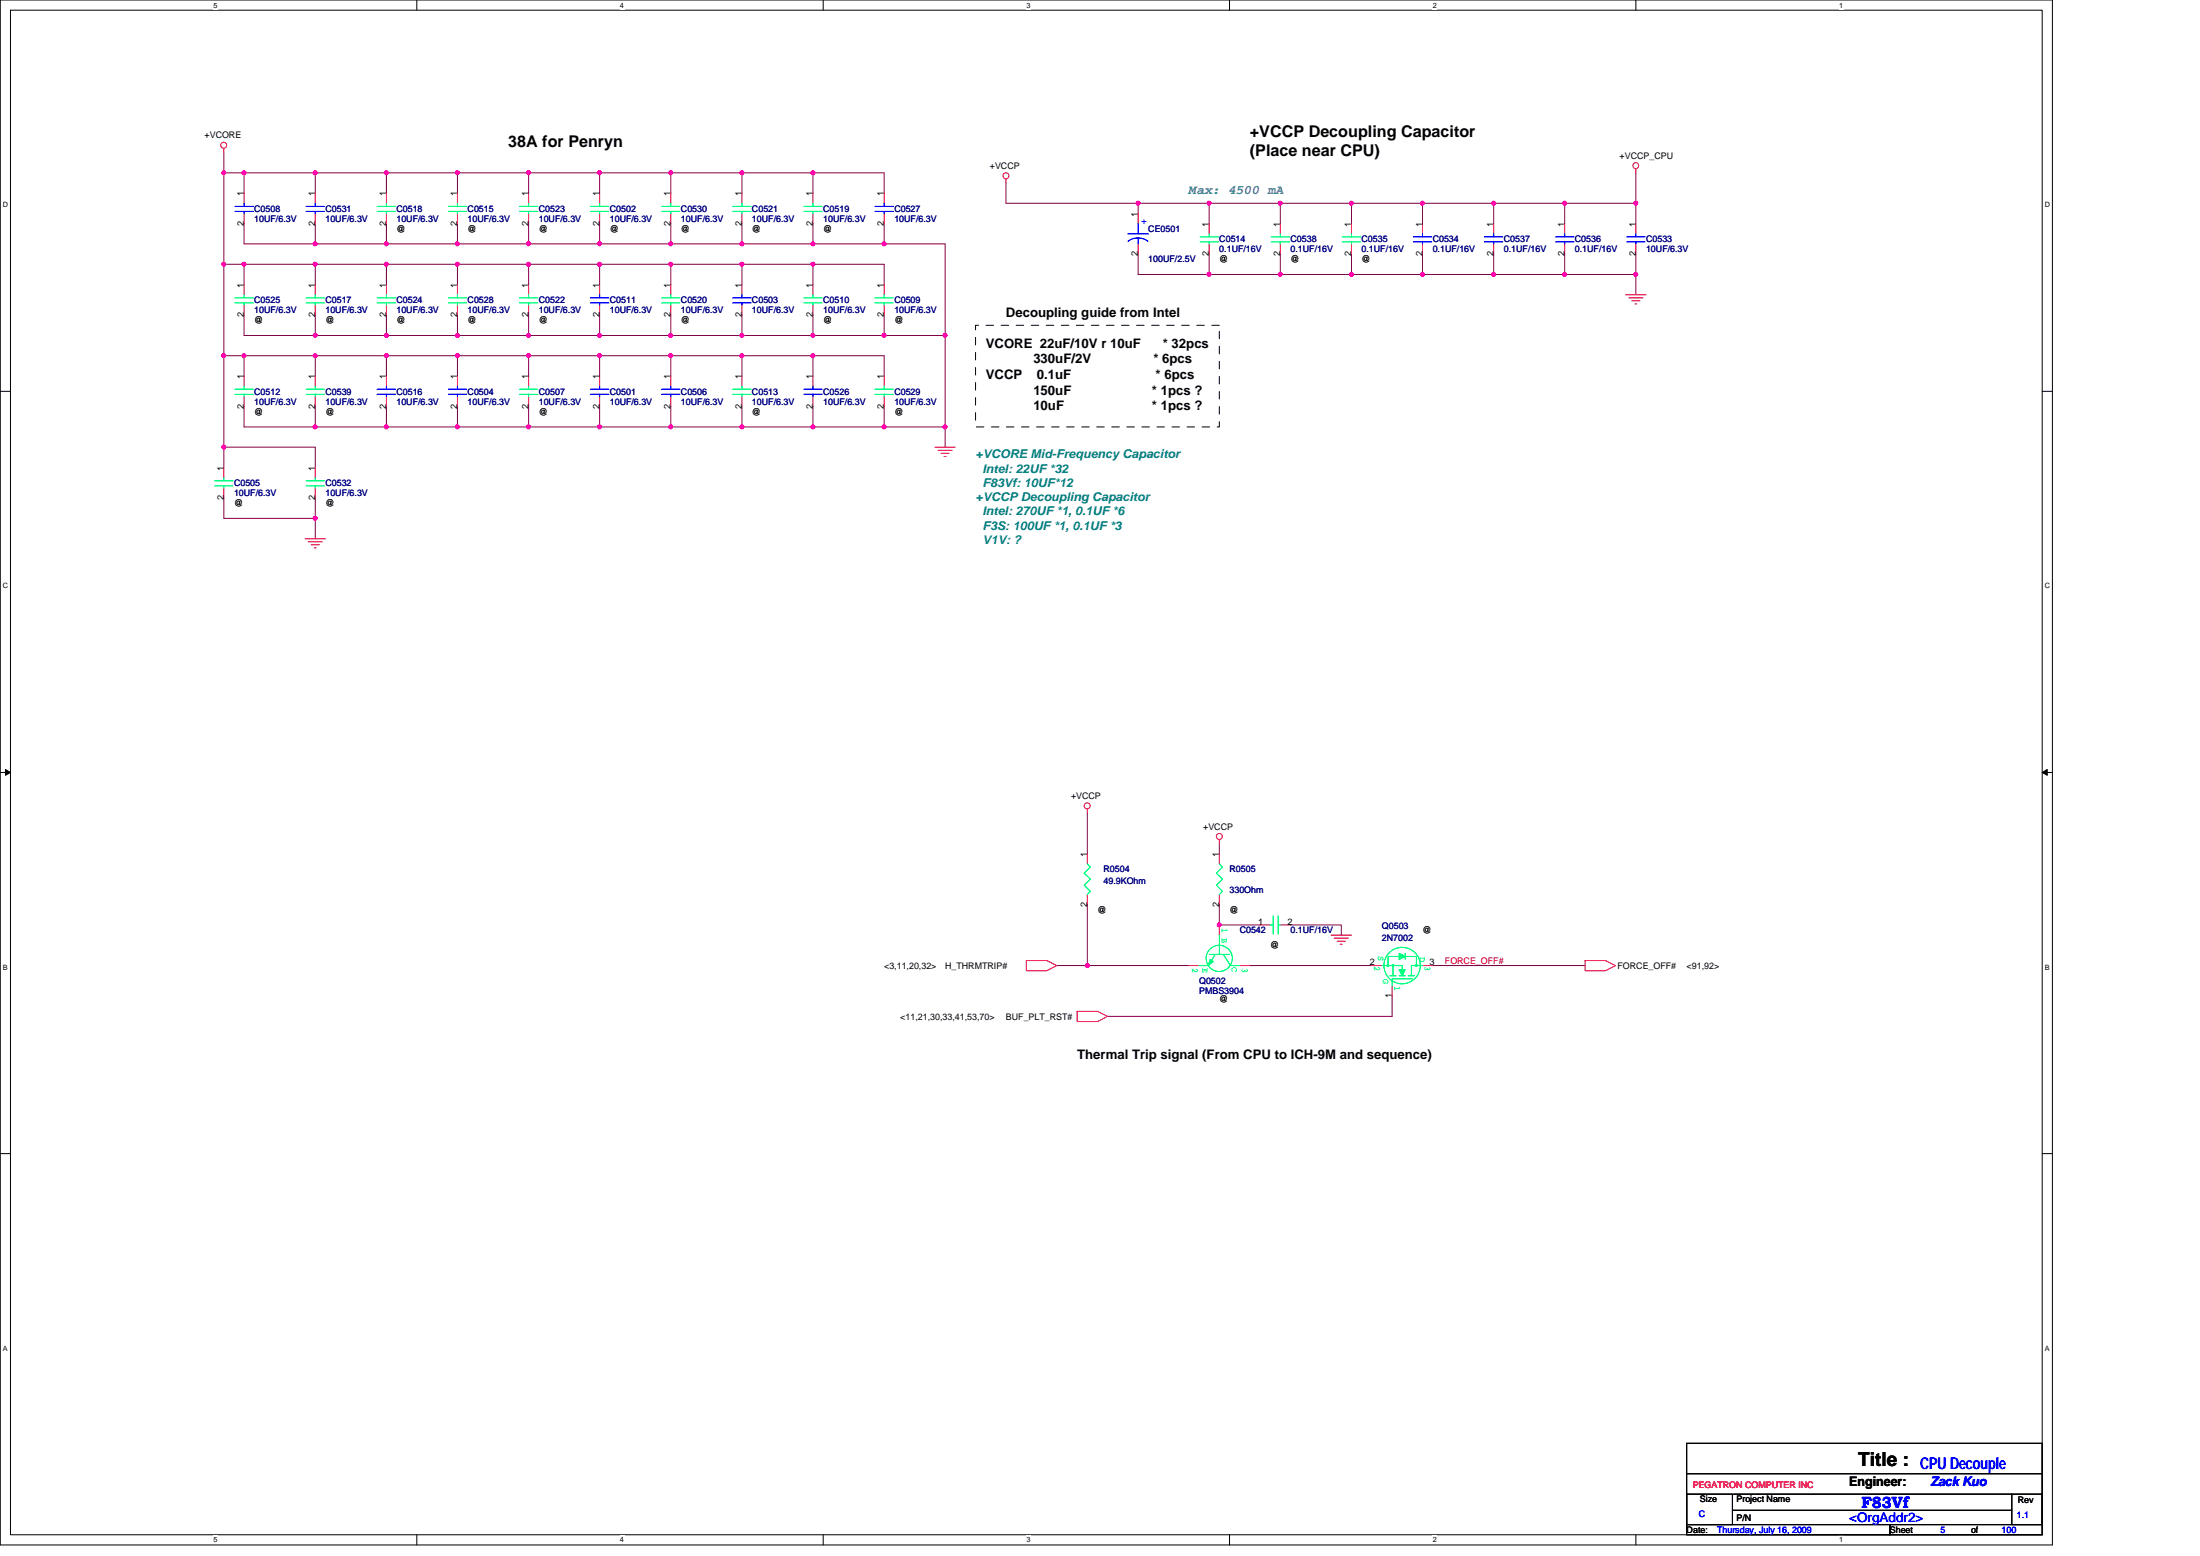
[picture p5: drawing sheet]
<svg xmlns="http://www.w3.org/2000/svg" width="297mm" height="210mm" viewBox="0 0 297 210" stroke-linecap="round" stroke-linejoin="round" font-family="sans-serif">
<path d="M0 0h277.1v208.5h-277.1zM1.4 1.4h274.3v205.7h-274.3z" fill="none" stroke="#000" stroke-width=".14"/>
<g fill="#fff">
<path d="M28.8 .1h.6v1.1h-.6z"/>
<path d="M28.8 207.3h.6v1.1h-.6z"/>
</g>
<path d="M56.3 0v1.4M56.3 207.1v1.4" fill="none" stroke="#000" stroke-width=".14"/>
<g fill="#fff">
<path d="M83.7 .1h.6v1.1h-.6z"/>
<path d="M83.7 207.3h.6v1.1h-.6z"/>
</g>
<path d="M111.1 0v1.4M111.1 207.1v1.4" fill="none" stroke="#000" stroke-width=".14"/>
<g fill="#fff">
<path d="M138.6 .1h.5v1.1h-.5z"/>
<path d="M138.6 207.3h.5v1.1h-.5z"/>
</g>
<path d="M166 0v1.4M166 207.1v1.4" fill="none" stroke="#000" stroke-width=".14"/>
<g fill="#fff">
<path d="M193.4 .1h.6v1.1h-.6z"/>
<path d="M193.4 207.3h.6v1.1h-.6z"/>
</g>
<path d="M220.9 0v1.4M220.9 207.1v1.4" fill="none" stroke="#000" stroke-width=".14"/>
<g fill="#fff">
<path d="M248.3 .1h.6v1.1h-.6z"/>
<path d="M248.3 207.3h.6v1.1h-.6z"/>
<path d="M.4 27.1h.7v1.1h-.7z"/>
<path d="M276.1 27.1h.7v1.1h-.7z"/>
<path d="M.4 78.5h.7v1.1h-.7z"/>
<path d="M276.1 78.5h.7v1.1h-.7z"/>
</g>
<path d="M0 52.8h1.4M275.7 52.8h1.4" fill="none" stroke="#000" stroke-width=".14"/>
<g fill="#fff">
<path d="M.4 130h.7v1.1h-.7z"/>
<path d="M276.1 130h.7v1.1h-.7z"/>
</g>
<path d="M0 104.2h1.4M275.7 104.2h1.4" fill="none" stroke="#000" stroke-width=".14"/>
<path d="M.7 103.8l.7 .4-.7 .4zM275.7 104.2l.7-.4v.8z" fill="#000" stroke="#000" stroke-width=".14"/>
<g fill="#fff">
<path d="M.4 181.4h.7v1.1h-.7z"/>
<path d="M276.1 181.4h.7v1.1h-.7z"/>
</g>
<path d="M0 155.7h1.4M275.7 155.7h1.4M227.7 194.8h48v10.9h-48zM227.7 198.9h48M227.7 201.6h6.2v4.1h-6.2zM227.7 205.7h27.5v1.4h-27.5zM233.9 203.8h37.7M234 201.6h37.6M255.2 205.7h20.5v1.4h-20.5zM271.6 201.6h4.1v4.1h-4.1z" fill="none" stroke="#000" stroke-width=".14"/>
<g fill="none" stroke="#800040" stroke-width=".14">
<path d="M30.2 23.3v12.4M30.2 23.3h2.8M30.2 35.7v12.3M30.2 20.6v2.7M30.2 35.7h2.8M33 30.2v2.7h9.6M33 35.7v2.7M33 23.3h9.6M33 35.7h9.6M33 23.3v2.8M42.6 23.3v2.8M42.6 32.9h9.6"/>
<path d="M42.6 35.7v2.7M42.6 35.7h9.6M42.6 30.2v2.7M42.6 23.3h9.6M52.2 23.3h9.6M52.2 35.7h9.6M52.2 35.7v2.7M52.2 23.3v2.8M52.2 30.2v2.7h9.6M61.8 35.7h9.6M61.8 32.9h9.6M61.8 35.7v2.7"/>
<path d="M61.8 30.2v2.7M61.8 23.3h9.6M61.8 23.3v2.8M71.4 35.7v2.7M71.4 23.3v2.8M71.4 32.9h9.6M71.4 30.2v2.7M71.4 35.7h9.6M71.4 23.3h9.6M81 23.3h9.6M81 35.7h9.6M81 23.3v2.8"/>
<path d="M81 30.2v2.7M81 32.9h9.6M81 35.7v2.7M90.6 23.3v2.8M90.6 35.7v2.7M90.6 30.2v2.7M90.6 35.7h9.6M90.6 23.3h9.6M90.6 32.9h9.6M100.2 23.3v2.8M100.2 35.7h9.6M100.2 30.2v2.7"/>
<path d="M100.2 32.9h9.6M100.2 35.7v2.7M100.2 23.3h9.6M109.8 23.3h9.6v2.8M109.8 32.9h9.6M109.8 35.7h9.6v2.7M109.8 35.7v2.7M109.8 23.3v2.8M109.8 30.2v2.7M119.4 32.9h8.2v12.4M119.4 30.2v2.7M135.8 24.7v2.7h17.9"/>
<path d="M153.7 34.3v2.7h9.6M153.7 27.4v1.4M153.7 27.4h9.6M163.3 27.4v2.8M163.3 27.4h9.6M163.3 34.3v2.7M163.3 37h9.6M172.9 37h9.6M172.9 34.3v2.7M172.9 27.4h9.6v2.8M172.9 27.4v2.8M182.5 27.4h9.6"/>
<path d="M182.5 34.3v2.7M182.5 37h9.6M192.1 37h9.6M192.1 34.3v2.7M192.1 27.4v2.8M192.1 27.4h9.6M201.7 34.3v2.7M201.7 27.4h19.2M201.7 27.4v2.8M201.7 37h9.6M211.3 34.3v2.7M211.3 37h9.6"/>
<path d="M211.3 27.4v2.8M220.9 23.3v4.1M220.9 37v2.8M220.9 27.4v2.8M220.9 34.3v2.7M30.2 48v12.3M30.2 48h2.8M33 48h9.6M33 42.5v2.8h9.6M33 48v2.8M33 54.9v2.7h9.6M42.6 48h9.6"/>
<path d="M42.6 54.9v2.7M42.6 45.3h9.6M42.6 48v2.8M42.6 42.5v2.8M42.6 57.6h9.6M52.2 54.9v2.7M52.2 45.3h9.6M52.2 42.5v2.8M52.2 48h9.6M52.2 57.6h9.6M52.2 48v2.8M61.8 48v2.8"/>
<path d="M61.8 54.9v2.7M61.8 42.5v2.8M61.8 48h9.6M61.8 57.6h9.6M61.8 45.3h9.6M71.4 42.5v2.8M71.4 48v2.8M71.4 45.3h9.6M71.4 48h9.6M71.4 57.6h9.6M71.4 54.9v2.7M81 54.9v2.7"/>
<path d="M81 45.3h9.6M81 48v2.8M81 48h9.6M81 57.6h9.6M81 42.5v2.8M90.6 57.6h9.6M90.6 45.3h9.6M90.6 54.9v2.7M90.6 42.5v2.8M90.6 48v2.8M90.6 48h9.6M100.2 45.3h9.6"/>
<path d="M100.2 42.5v2.8M100.2 48v2.8M100.2 54.9v2.7M100.2 57.6h9.6M100.2 48h9.6M109.8 48h9.6v2.8M109.8 48v2.8M109.8 42.5v2.8M109.8 57.6h9.6M109.8 45.3h9.6M109.8 54.9v2.7M119.4 42.5v2.8"/>
<path d="M119.4 54.9v2.7M119.4 45.3h8.2M119.4 57.6h8.2M127.6 57.6v2.7M127.6 45.3v12.3M30.2 60.3h12.4v2.8M30.2 60.3v2.8M30.2 67.2v2.8h12.4M42.6 67.2v2.8M42.6 70v2.7M146.8 109.7v5.5M164.6 113.9v1.3"/>
<path d="M142.7 130.3h4.1M146.8 122.1v8.2M146.8 130.3h13.7M164.6 122.1v2.7h5.5M168.8 130.3h16.4M174.2 124.8h6.9v1.4M188 134.4v2.8h-38.5M193.4 130.3h20.6"/>
</g>
<g fill="#f0f" stroke="#f0f" stroke-width=".14">
<circle cx="220.9" cy="37" r=".27"/>
<circle cx="127.6" cy="57.6" r=".27"/>
<circle cx="119.4" cy="57.6" r=".27"/>
<circle cx="42.5" cy="69.9" r=".27"/>
<circle cx="42.5" cy="23.3" r=".27"/>
<circle cx="61.7" cy="23.3" r=".27"/>
<circle cx="172.9" cy="27.4" r=".27"/>
<circle cx="90.6" cy="45.3" r=".27"/>
<circle cx="71.4" cy="23.3" r=".27"/>
<circle cx="163.2" cy="27.4" r=".27"/>
<circle cx="192" cy="27.4" r=".27"/>
<circle cx="220.9" cy="27.4" r=".27"/>
<circle cx="100.2" cy="35.7" r=".27"/>
<circle cx="109.8" cy="35.7" r=".27"/>
<circle cx="90.6" cy="23.3" r=".27"/>
<circle cx="61.7" cy="45.3" r=".27"/>
<circle cx="42.5" cy="45.3" r=".27"/>
<circle cx="52.2" cy="45.3" r=".27"/>
<circle cx="119.4" cy="32.9" r=".27"/>
<circle cx="192" cy="37" r=".27"/>
<circle cx="201.7" cy="37" r=".27"/>
<circle cx="182.5" cy="37" r=".27"/>
<circle cx="42.5" cy="35.7" r=".27"/>
<circle cx="52.2" cy="35.7" r=".27"/>
<circle cx="61.7" cy="48" r=".27"/>
<circle cx="90.6" cy="35.7" r=".27"/>
<circle cx="109.8" cy="32.9" r=".27"/>
<circle cx="42.5" cy="32.9" r=".27"/>
<circle cx="127.6" cy="45.3" r=".27"/>
<circle cx="211.2" cy="27.4" r=".27"/>
<circle cx="71.4" cy="32.9" r=".27"/>
<circle cx="100.2" cy="45.3" r=".27"/>
<circle cx="109.8" cy="45.3" r=".27"/>
<circle cx="90.6" cy="48" r=".27"/>
<circle cx="71.4" cy="45.3" r=".27"/>
<circle cx="80.9" cy="45.3" r=".27"/>
<circle cx="100.2" cy="57.6" r=".27"/>
<circle cx="109.8" cy="57.6" r=".27"/>
<circle cx="32.9" cy="48" r=".27"/>
<circle cx="30.2" cy="48" r=".27"/>
<circle cx="52.2" cy="23.3" r=".27"/>
<circle cx="182.5" cy="27.4" r=".27"/>
<circle cx="153.7" cy="27.4" r=".27"/>
<circle cx="32.9" cy="35.7" r=".27"/>
<circle cx="100.2" cy="23.3" r=".27"/>
<circle cx="30.2" cy="35.7" r=".27"/>
<circle cx="30.2" cy="60.3" r=".27"/>
<circle cx="100.2" cy="48" r=".27"/>
<circle cx="109.8" cy="48" r=".27"/>
<circle cx="30.2" cy="23.3" r=".27"/>
<circle cx="90.6" cy="57.6" r=".27"/>
<circle cx="61.7" cy="32.9" r=".27"/>
<circle cx="163.2" cy="37" r=".27"/>
<circle cx="172.9" cy="37" r=".27"/>
<circle cx="52.2" cy="32.9" r=".27"/>
<circle cx="71.4" cy="48" r=".27"/>
<circle cx="80.9" cy="48" r=".27"/>
<circle cx="201.7" cy="27.4" r=".27"/>
<circle cx="61.7" cy="57.6" r=".27"/>
<circle cx="42.5" cy="48" r=".27"/>
<circle cx="52.2" cy="48" r=".27"/>
<circle cx="164.6" cy="124.8" r=".27"/>
<circle cx="146.8" cy="130.3" r=".27"/>
<circle cx="109.8" cy="23.3" r=".27"/>
<circle cx="32.9" cy="23.3" r=".27"/>
<circle cx="71.4" cy="35.7" r=".27"/>
<circle cx="80.9" cy="35.7" r=".27"/>
<circle cx="61.7" cy="35.7" r=".27"/>
<circle cx="71.4" cy="57.6" r=".27"/>
<circle cx="80.9" cy="57.6" r=".27"/>
<circle cx="42.5" cy="57.6" r=".27"/>
<circle cx="52.2" cy="57.6" r=".27"/>
<circle cx="100.2" cy="32.9" r=".27"/>
<circle cx="80.9" cy="23.3" r=".27"/>
<circle cx="90.6" cy="32.9" r=".27"/>
<circle cx="211.2" cy="37" r=".27"/>
<circle cx="80.9" cy="32.9" r=".27"/>
<circle cx="119.4" cy="45.3" r=".27"/>
</g>
<g fill="none" stroke="#f00" stroke-width=".14">
<path d="M30.2 20v.6M33 26.1v1.3M33 28.8v1.4M33 38.4v1.4M42.6 26.1v1.3M42.6 28.8v1.4M42.6 38.4v1.4M52.2 26.1v1.3M52.2 28.8v1.4M52.2 38.4v1.4M61.8 26.1v1.3M61.8 28.8v1.4"/>
<path d="M61.8 38.4v1.4M71.4 26.1v1.3M71.4 28.8v1.4M71.4 38.4v1.4M81 26.1v1.3M81 28.8v1.4M81 38.4v1.4M90.6 26.1v1.3M90.6 28.8v1.4M90.6 38.4v1.4M100.2 26.1v1.3M100.2 28.8v1.4"/>
<path d="M100.2 38.4v1.4M109.8 26.1v1.3M109.8 28.8v1.4M109.8 38.4v1.4M119.4 26.1v1.3M119.4 28.8v1.4M119.4 38.4v1.4M135.8 24.2v.5M153.7 28.8v1.4M153.7 32.9v1.4M163.3 30.2v1.4M163.3 32.9v1.4"/>
<path d="M172.9 30.2v1.4M172.9 32.9v1.4M182.5 30.2v1.4M182.5 32.9v1.4M192.1 30.2v1.4M192.1 32.9v1.4M201.7 30.2v1.4M201.7 32.9v1.4M211.3 30.2v1.4M211.3 32.9v1.4M219.5 39.8h2.7M220.9 22.8v.5"/>
<path d="M220.9 30.2v1.4M220.9 32.9v1.4M33 41.1v1.4M33 50.8v1.3M33 53.5v1.4M42.6 41.1v1.4M42.6 50.8v1.3M42.6 53.5v1.4M52.2 41.1v1.4M52.2 50.8v1.3M52.2 53.5v1.4M61.8 41.1v1.4"/>
<path d="M61.8 50.8v1.3M61.8 53.5v1.4M71.4 41.1v1.4M71.4 50.8v1.3M71.4 53.5v1.4M81 41.1v1.4M81 50.8v1.3M81 53.5v1.4M90.6 41.1v1.4M90.6 50.8v1.3M90.6 53.5v1.4M100.2 41.1v1.4"/>
<path d="M100.2 50.8v1.3M100.2 53.5v1.4M109.8 41.1v1.4M109.8 50.8v1.3M109.8 53.5v1.4M119.4 41.1v1.4M119.4 50.8v1.3M119.4 53.5v1.4M219.9 40.2h1.9M220.3 40.6h1.1M220.7 41h.3M30.2 63.1v1.4"/>
<path d="M30.2 65.8v1.4M41.2 72.7h2.7M41.6 73.1h1.9M42 73.5h1.1M42.4 73.9h.3M42.6 63.1v1.4M42.6 65.8v1.4M126.2 60.3h2.8M126.6 60.8h2M127.1 61.2h1.1M127.5 61.6h.2M146.8 109.2v.5"/>
<path d="M146.8 115.2v1.4M164.6 113.3v.6M164.6 115.2v1.4M138.6 129.6h2.7l1.4 .7-1.4 .7h-2.7zM145.4 136.5h2.8l1.3 .7-1.3 .7h-2.8zM146.8 120.7v1.4M160.5 130.3h1.4M164.6 120.7v1.4M164.6 124.8v1.4M167.4 130.3h1.4M170.1 124.8h1.4M172.9 124.8h1.3"/>
<path d="M179.7 126.2h2.8M180.1 126.6h2M180.5 127h1.1M181 127.4h.2M185.2 130.3h1.4M188 133.1v1.3M192.1 130.3h1.3M214 129.6h2.8l1.3 .7-1.3 .7h-2.8z"/>
<circle cx="30.2" cy="19.6" r=".4"/>
<circle cx="135.8" cy="23.7" r=".4"/>
<circle cx="220.9" cy="22.3" r=".4"/>
<circle cx="146.8" cy="108.8" r=".4"/>
<circle cx="164.6" cy="112.9" r=".4"/>
</g>
<path d="M131.7 43.9h32.9v13.7h-32.9z" fill="none" stroke="#000" stroke-width=".14" stroke-dasharray="1 1 1 1 1 1 1 1"/>
<g fill="none" stroke="#00ff80" stroke-width=".14">
<path d="M33 39.8v.4M42.6 39.8v.4M50.9 27.9h2.5M50.9 28.5h2.5M52.2 27.4v.5M52.2 28.5v.3M52.2 39.8v.4M60.5 27.9h2.5M60.5 28.5h2.5M61.8 27.4v.5M61.8 28.5v.3M61.8 39.8v.4"/>
<path d="M70.1 27.9h2.5M70.1 28.5h2.5M71.4 27.4v.5M71.4 28.5v.3M71.4 39.8v.4M79.7 27.9h2.5M79.7 28.5h2.5M81 27.4v.5M81 28.5v.3M89.3 27.9h2.5M89.3 28.5h2.5M90.6 27.4v.5"/>
<path d="M90.6 28.5v.3M90.6 39.8v.4M98.9 27.9h2.5M98.9 28.5h2.5M100.2 27.4v.5M100.2 28.5v.3M108.5 27.9h2.5M108.5 28.5h2.5M109.8 27.4v.5M109.8 28.5v.3M109.8 39.8v.4M119.4 39.8v.4"/>
<path d="M162 32h2.5M162 32.6h2.5M163.3 31.6v.4M163.3 32.6v.3M171.6 32h2.5M171.6 32.6h2.5M172.9 31.6v.4M172.9 32.6v.3M181.2 32h2.5M181.2 32.6h2.5M182.5 31.6v.4M182.5 32.6v.3"/>
<path d="M31.7 40.2h2.5M31.7 40.9h2.5M31.7 52.5h2.5M31.7 53.2h2.5M33 40.9v.2M33 52.1v.4M33 53.2v.3M41.3 40.2h2.5M41.3 40.9h2.5M41.3 52.5h2.5M41.3 53.2h2.5M42.6 40.9v.2"/>
<path d="M42.6 52.1v.4M42.6 53.2v.3M50.9 40.2h2.5M50.9 40.9h2.5M52.2 40.9v.2M60.5 40.2h2.5M60.5 40.9h2.5M61.8 40.9v.2M70.1 40.2h2.5M70.1 40.9h2.5M70.1 52.5h2.5M70.1 53.2h2.5"/>
<path d="M71.4 40.9v.2M71.4 52.1v.4M71.4 53.2v.3M89.3 40.2h2.5M89.3 40.9h2.5M90.6 40.9v.2M98.9 52.5h2.5M98.9 53.2h2.5M100.2 52.1v.4M100.2 53.2v.3M108.5 40.2h2.5M108.5 40.9h2.5"/>
<path d="M109.8 40.9v.2M118.1 52.5h2.5M118.1 53.2h2.5M118.1 40.2h2.5M118.1 40.9h2.5M119.4 52.1v.4M119.4 53.2v.3M119.4 40.9v.2M29 64.9h2.5M29 65.6h2.5M30.2 64.5v.4M30.2 65.6v.2"/>
<path d="M41.3 64.9h2.5M41.3 65.6h2.5M42.6 64.5v.4M42.6 65.6v.2M146.8 116.6l.4 .4-.8 .8 .8 .8-.8 .9 .8 .8-.4 .4M164.6 116.6l.5 .4-.9 .8 .9 .8-.9 .9 .9 .8-.5 .4M163.3 128.8h2.7M164.1 128.8l-1 1.5h-1.2M164.6 126.2v2.6M165.2 128.8l.9 1.5h1.3M171.5 124.8h.4M171.9 123.6v2.4"/>
<path d="M172.6 123.6v2.4M172.6 124.8h.3M186.6 130.3h1.5v1.4M187.4 130.3v-1.2h3.8v1.2M187.7 131.7h.8M188.1 130.3h1.2v1.4M188.9 131.7h.8M189.7 128.7v.8M190.1 131.7h.9M190.7 132.1h-2.7v1M192.1 130.3h-1.5v1.4"/>
<circle cx="164.6" cy="129.3" r="1.77"/>
<circle cx="189.3" cy="130.3" r="2.46"/>
</g>
<g fill="none" stroke="#00f" stroke-width=".14">
<path d="M31.7 27.9h2.5M31.7 28.5h2.5M33 27.4v.5M33 28.5v.3M41.3 27.9h2.5M41.3 28.5h2.5M42.6 27.4v.5M42.6 28.5v.3M81 39.8v.4M100.2 39.8v.4M118.1 27.9h2.5M118.1 28.5h2.5"/>
<path d="M119.4 27.4v.5M119.4 28.5v.3M152.3 31.6h2.7M153.6 32.1a2.15 2.15 0 0 1 1.4 .5M153.6 32.1a2.15 2.15 0 0 0-1.3 .5M153.7 32.1v.8M153.7 30.2v1.4M190.8 32h2.5M190.8 32.6h2.5M192.1 31.6v.4M192.1 32.6v.3M200.4 32h2.5"/>
<path d="M200.4 32.6h2.5M201.7 31.6v.4M201.7 32.6v.3M210 32h2.5M210 32.6h2.5M211.3 31.6v.4M211.3 32.6v.3M219.6 32h2.5M219.6 32.6h2.5M220.9 31.6v.4M220.9 32.6v.3M50.9 52.5h2.5"/>
<path d="M50.9 53.2h2.5M52.2 52.1v.4M52.2 53.2v.3M60.5 52.5h2.5M60.5 53.2h2.5M61.8 52.1v.4M61.8 53.2v.3M79.7 52.5h2.5M79.7 53.2h2.5M79.7 40.2h2.5M79.7 40.9h2.5M81 52.1v.4"/>
<path d="M81 53.2v.3M81 40.9v.2M89.3 52.5h2.5M89.3 53.2h2.5M90.6 52.1v.4M90.6 53.2v.3M98.9 40.2h2.5M98.9 40.9h2.5M100.2 40.9v.2M108.5 52.5h2.5M108.5 53.2h2.5M109.8 52.1v.4"/>
<path d="M109.8 53.2v.3"/>
</g>
<g fill="#00ff80" stroke="#00ff80" stroke-width=".14">
<path d="M191.1 130.2h.2v.2h-.2z" fill-rule="evenodd"/>
<path d="M188 130.2h.2v.2h-.2z" fill-rule="evenodd"/>
<path d="M187.3 130.2h.2v.2h-.2z" fill-rule="evenodd"/>
<path d="M188.9 128.7l.8 .4-.8 .4z" fill-rule="evenodd"/>
<path d="M188.9 130.9h.8l-.4 .8z" fill-rule="evenodd"/>
<path d="M191.1 130.2h.2v.2h-.2z" fill-rule="evenodd"/>
<path d="M188 130.2h.2v.2h-.2z" fill-rule="evenodd"/>
<path d="M187.3 130.2h.2v.2h-.2z" fill-rule="evenodd"/>
<path d="M188.9 128.7l.8 .4-.8 .4z" fill-rule="evenodd"/>
<path d="M188.9 130.9h.8l-.4 .8z" fill-rule="evenodd"/>
<path d="M163.4 129.5l.4 .3-.7 .5z" fill-rule="evenodd"/>
<path d="M163.4 129.5l.4 .3-.7 .5z" fill-rule="evenodd"/>
</g>
<text font-size="2.6" x="250.9" y="197.9">Title :</text>
<g font-size="2.2">
<text x="68.6" y="19.9">38A for Penryn</text>
<text x="168.8" y="18.5">+VCCP Decoupling Capacitor</text>
<text x="168.8" y="21">(Place near CPU)</text>
</g>
<g font-size="2.2" fill="#00f">
<text x="251.3" y="203.5">F83Vf</text>
<text x="259.3" y="198.2">CPU Decouple</text>
</g>
<text font-size="1.8" fill="#408080" x="160.5" y="26.2">Max: 4500 mA</text>
<g font-size="1.8">
<text x="133.1" y="46.9">VCORE 22uF/10V r 10uF</text>
<text x="135.8" y="42.8">Decoupling guide from Intel</text>
<text x="157" y="46.9">* 32pcs</text>
<text x="133.1" y="51.2">VCCP</text>
<text x="139.5" y="49">330uF/2V</text>
<text x="139.5" y="53.3">150uF</text>
<text x="140" y="51.2">0.1uF</text>
<text x="155.5" y="53.3">* 1pcs ?</text>
<text x="155.7" y="49">* 6pcs</text>
<text x="156" y="51.2">* 6pcs</text>
<text x="139.5" y="55.4">10uF</text>
<text x="155.5" y="55.4">* 1pcs ?</text>
<text x="145.4" y="142.9">Thermal Trip signal (From CPU to ICH-9M and sequence)</text>
<text x="249.7" y="200.5">Engineer:</text>
</g>
<g font-size="1.8" fill="#00f">
<text x="260.6" y="200.5">Zack Kuo</text>
<text x="249.7" y="205.4">&lt;OrgAddr2&gt;</text>
</g>
<g font-size="1.6" fill="#008080">
<text x="131.7" y="61.8">+VCORE Mid-Frequency Capacitor</text>
<text x="132.7" y="63.8">Intel: 22UF *32</text>
<text x="132.7" y="65.7">F83Vf: 10UF*12</text>
<text x="131.7" y="67.6">+VCCP Decoupling Capacitor</text>
<text x="132.7" y="69.6">Intel: 270UF *1, 0.1UF *6</text>
<text x="132.7" y="71.5">F3S: 100UF *1, 0.1UF *3</text>
<text x="132.7" y="73.4">V1V: ?</text>
</g>
<g font-size="1.2">
<text x="27.6" y="18.7">+VCORE</text>
<text x="133.6" y="22.8">+VCCP</text>
<text x="218.7" y="21.4">+VCCP_CPU</text>
<text x="32.9" y="26.5" transform="rotate(-90 32.9 26.5)">1</text>
<text x="42.5" y="26.5" transform="rotate(-90 42.5 26.5)">1</text>
<text x="52.2" y="26.5" transform="rotate(-90 52.2 26.5)">1</text>
<text x="61.7" y="26.5" transform="rotate(-90 61.7 26.5)">1</text>
<text x="71.3" y="26.5" transform="rotate(-90 71.3 26.5)">1</text>
<text x="80.9" y="26.5" transform="rotate(-90 80.9 26.5)">1</text>
<text x="90.5" y="26.5" transform="rotate(-90 90.5 26.5)">1</text>
<text x="100.2" y="26.5" transform="rotate(-90 100.2 26.5)">1</text>
<text x="109.7" y="26.5" transform="rotate(-90 109.7 26.5)">1</text>
<text x="119.4" y="26.5" transform="rotate(-90 119.4 26.5)">1</text>
<text x="153.6" y="29.2" transform="rotate(-90 153.6 29.2)">1</text>
<text x="32.9" y="30.5" transform="rotate(-90 32.9 30.5)">2</text>
<text x="42.5" y="30.5" transform="rotate(-90 42.5 30.5)">2</text>
<text x="52.2" y="30.5" transform="rotate(-90 52.2 30.5)">2</text>
<text x="53.5" y="31.3">@</text>
<text x="61.7" y="30.5" transform="rotate(-90 61.7 30.5)">2</text>
<text x="63.1" y="31.3">@</text>
<text x="71.3" y="30.5" transform="rotate(-90 71.3 30.5)">2</text>
<text x="72.7" y="31.3">@</text>
<text x="80.9" y="30.5" transform="rotate(-90 80.9 30.5)">2</text>
<text x="82.3" y="31.3">@</text>
<text x="90.5" y="30.5" transform="rotate(-90 90.5 30.5)">2</text>
<text x="91.9" y="31.3">@</text>
<text x="100.2" y="30.5" transform="rotate(-90 100.2 30.5)">2</text>
<text x="101.5" y="31.3">@</text>
<text x="109.7" y="30.5" transform="rotate(-90 109.7 30.5)">2</text>
<text x="111.1" y="31.3">@</text>
<text x="119.4" y="30.5" transform="rotate(-90 119.4 30.5)">2</text>
<text x="153.6" y="34.6" transform="rotate(-90 153.6 34.6)">2</text>
<text x="163.2" y="34.6" transform="rotate(-90 163.2 34.6)">2</text>
<text x="163.2" y="30.6" transform="rotate(-90 163.2 30.6)">1</text>
<text x="164.6" y="35.4">@</text>
<text x="172.8" y="34.6" transform="rotate(-90 172.8 34.6)">2</text>
<text x="172.8" y="30.6" transform="rotate(-90 172.8 30.6)">1</text>
<text x="174.2" y="35.4">@</text>
<text x="182.5" y="34.6" transform="rotate(-90 182.5 34.6)">2</text>
<text x="182.5" y="30.6" transform="rotate(-90 182.5 30.6)">1</text>
<text x="183.8" y="35.4">@</text>
<text x="192" y="34.6" transform="rotate(-90 192 34.6)">2</text>
<text x="192" y="30.6" transform="rotate(-90 192 30.6)">1</text>
<text x="201.7" y="34.6" transform="rotate(-90 201.7 34.6)">2</text>
<text x="201.7" y="30.6" transform="rotate(-90 201.7 30.6)">1</text>
<text x="211.2" y="34.6" transform="rotate(-90 211.2 34.6)">2</text>
<text x="211.2" y="30.6" transform="rotate(-90 211.2 30.6)">1</text>
<text x="220.8" y="34.6" transform="rotate(-90 220.8 34.6)">2</text>
<text x="220.8" y="30.6" transform="rotate(-90 220.8 30.6)">1</text>
<text x="32.9" y="38.8" transform="rotate(-90 32.9 38.8)">1</text>
<text x="42.5" y="38.8" transform="rotate(-90 42.5 38.8)">1</text>
<text x="52.2" y="38.8" transform="rotate(-90 52.2 38.8)">1</text>
<text x="61.7" y="38.8" transform="rotate(-90 61.7 38.8)">1</text>
<text x="71.3" y="38.8" transform="rotate(-90 71.3 38.8)">1</text>
<text x="80.9" y="38.8" transform="rotate(-90 80.9 38.8)">1</text>
<text x="90.5" y="38.8" transform="rotate(-90 90.5 38.8)">1</text>
<text x="100.2" y="38.8" transform="rotate(-90 100.2 38.8)">1</text>
<text x="109.7" y="38.8" transform="rotate(-90 109.7 38.8)">1</text>
<text x="119.4" y="38.8" transform="rotate(-90 119.4 38.8)">1</text>
<text x="32.9" y="42.8" transform="rotate(-90 32.9 42.8)">2</text>
<text x="34.3" y="43.6">@</text>
<text x="42.5" y="42.8" transform="rotate(-90 42.5 42.8)">2</text>
<text x="43.9" y="43.6">@</text>
<text x="52.2" y="42.8" transform="rotate(-90 52.2 42.8)">2</text>
<text x="53.5" y="43.6">@</text>
<text x="61.7" y="42.8" transform="rotate(-90 61.7 42.8)">2</text>
<text x="63.1" y="43.6">@</text>
<text x="71.3" y="42.8" transform="rotate(-90 71.3 42.8)">2</text>
<text x="72.7" y="43.6">@</text>
<text x="80.9" y="42.8" transform="rotate(-90 80.9 42.8)">2</text>
<text x="90.5" y="42.8" transform="rotate(-90 90.5 42.8)">2</text>
<text x="91.9" y="43.6">@</text>
<text x="100.2" y="42.8" transform="rotate(-90 100.2 42.8)">2</text>
<text x="109.7" y="42.8" transform="rotate(-90 109.7 42.8)">2</text>
<text x="111.1" y="43.6">@</text>
<text x="119.4" y="42.8" transform="rotate(-90 119.4 42.8)">2</text>
<text x="120.8" y="43.6">@</text>
<text x="32.9" y="51.2" transform="rotate(-90 32.9 51.2)">1</text>
<text x="42.5" y="51.2" transform="rotate(-90 42.5 51.2)">1</text>
<text x="52.2" y="51.2" transform="rotate(-90 52.2 51.2)">1</text>
<text x="61.7" y="51.2" transform="rotate(-90 61.7 51.2)">1</text>
<text x="71.3" y="51.2" transform="rotate(-90 71.3 51.2)">1</text>
<text x="80.9" y="51.2" transform="rotate(-90 80.9 51.2)">1</text>
<text x="90.5" y="51.2" transform="rotate(-90 90.5 51.2)">1</text>
<text x="100.2" y="51.2" transform="rotate(-90 100.2 51.2)">1</text>
<text x="109.7" y="51.2" transform="rotate(-90 109.7 51.2)">1</text>
<text x="119.4" y="51.2" transform="rotate(-90 119.4 51.2)">1</text>
<text x="32.9" y="55.1" transform="rotate(-90 32.9 55.1)">2</text>
<text x="34.3" y="56">@</text>
<text x="42.5" y="55.1" transform="rotate(-90 42.5 55.1)">2</text>
<text x="43.9" y="56">@</text>
<text x="52.2" y="55.1" transform="rotate(-90 52.2 55.1)">2</text>
<text x="61.7" y="55.1" transform="rotate(-90 61.7 55.1)">2</text>
<text x="71.3" y="55.1" transform="rotate(-90 71.3 55.1)">2</text>
<text x="72.7" y="56">@</text>
<text x="80.9" y="55.1" transform="rotate(-90 80.9 55.1)">2</text>
<text x="90.5" y="55.1" transform="rotate(-90 90.5 55.1)">2</text>
<text x="100.2" y="55.1" transform="rotate(-90 100.2 55.1)">2</text>
<text x="101.5" y="56">@</text>
<text x="109.7" y="55.1" transform="rotate(-90 109.7 55.1)">2</text>
<text x="119.4" y="55.1" transform="rotate(-90 119.4 55.1)">2</text>
<text x="120.8" y="56">@</text>
<text x="30.2" y="63.5" transform="rotate(-90 30.2 63.5)">1</text>
<text x="42.5" y="63.5" transform="rotate(-90 42.5 63.5)">1</text>
<text x="30.2" y="67.5" transform="rotate(-90 30.2 67.5)">2</text>
<text x="31.6" y="68.3">@</text>
<text x="42.5" y="67.5" transform="rotate(-90 42.5 67.5)">2</text>
<text x="43.9" y="68.3">@</text>
<text x="144.6" y="107.8">+VCCP</text>
<text x="162.5" y="112">+VCCP</text>
<text x="146.8" y="115.6" transform="rotate(-90 146.8 115.6)">1</text>
<text x="164.6" y="115.6" transform="rotate(-90 164.6 115.6)">1</text>
<text x="146.8" y="122.4" transform="rotate(-90 146.8 122.4)">2</text>
<text x="148.2" y="123.2">@</text>
<text x="164.6" y="122.4" transform="rotate(-90 164.6 122.4)">2</text>
<text x="166" y="123.2">@</text>
<text x="169.9" y="124.8">1</text>
<text x="173.8" y="124.8">2</text>
<text x="192.1" y="125.9">@</text>
<text x="119.4" y="130.7">&lt;3,11,20,32&gt;</text>
<text x="127.6" y="130.7">H_THRMTRIP#</text>
<text x="171.5" y="127.9">@</text>
<text x="185" y="130.3">2</text>
<text x="193" y="130.3">3</text>
<text x="218.4" y="130.7">FORCE_OFF#</text>
<text x="227.7" y="130.7">&lt;91,92&gt;</text>
<text x="121.6" y="137.6">&lt;11,21,30,33,41,53,70&gt;</text>
<text x="135.8" y="137.6">BUF_PLT_RST#</text>
<text x="164.6" y="135.3">@</text>
<text x="187.9" y="134.7" transform="rotate(-90 187.9 134.7)">1</text>
<text x="229.5" y="202.8">Size</text>
<text x="234.5" y="202.8">Project Name</text>
<text x="272.4" y="202.9">Rev</text>
<text x="227.7" y="206.9">Date:</text>
<text x="234.5" y="205.2">P/N</text>
<text x="255.2" y="206.9">Sheet</text>
<text x="266.1" y="206.9">of</text>
</g>
<g font-size="1.2" fill="#000080">
<text x="34.3" y="28.6">C0508</text>
<text x="34.3" y="29.9">10UF/6.3V</text>
<text x="43.9" y="28.6">C0531</text>
<text x="43.9" y="29.9">10UF/6.3V</text>
<text x="53.5" y="28.6">C0518</text>
<text x="53.5" y="29.9">10UF/6.3V</text>
<text x="63.1" y="28.6">C0515</text>
<text x="63.1" y="29.9">10UF/6.3V</text>
<text x="72.7" y="28.6">C0523</text>
<text x="72.7" y="29.9">10UF/6.3V</text>
<text x="82.3" y="28.6">C0502</text>
<text x="82.3" y="29.9">10UF/6.3V</text>
<text x="91.9" y="28.6">C0530</text>
<text x="91.9" y="29.9">10UF/6.3V</text>
<text x="101.5" y="28.6">C0521</text>
<text x="101.5" y="29.9">10UF/6.3V</text>
<text x="111.1" y="28.6">C0519</text>
<text x="111.1" y="29.9">10UF/6.3V</text>
<text x="120.8" y="28.6">C0527</text>
<text x="120.8" y="29.9">10UF/6.3V</text>
<text x="155" y="31.3">CE0501</text>
<text x="155" y="35.4">100UF/2.5V</text>
<text x="164.6" y="32.7">C0514</text>
<text x="164.6" y="34">0.1UF/16V</text>
<text x="174.2" y="32.7">C0538</text>
<text x="174.2" y="34">0.1UF/16V</text>
<text x="183.8" y="32.7">C0535</text>
<text x="183.8" y="34">0.1UF/16V</text>
<text x="193.4" y="32.7">C0534</text>
<text x="193.4" y="34">0.1UF/16V</text>
<text x="203" y="32.7">C0537</text>
<text x="203" y="34">0.1UF/16V</text>
<text x="212.6" y="32.7">C0536</text>
<text x="212.6" y="34">0.1UF/16V</text>
<text x="222.2" y="32.7">C0533</text>
<text x="222.2" y="34">10UF/6.3V</text>
<text x="34.3" y="40.9">C0525</text>
<text x="43.9" y="40.9">C0517</text>
<text x="53.5" y="40.9">C0524</text>
<text x="63.1" y="40.9">C0528</text>
<text x="72.7" y="40.9">C0522</text>
<text x="82.3" y="40.9">C0511</text>
<text x="91.9" y="40.9">C0520</text>
<text x="101.5" y="40.9">C0503</text>
<text x="111.1" y="40.9">C0510</text>
<text x="120.8" y="40.9">C0509</text>
<text x="34.3" y="42.3">10UF/6.3V</text>
<text x="43.9" y="42.3">10UF/6.3V</text>
<text x="53.5" y="42.3">10UF/6.3V</text>
<text x="63.1" y="42.3">10UF/6.3V</text>
<text x="72.7" y="42.3">10UF/6.3V</text>
<text x="82.3" y="42.3">10UF/6.3V</text>
<text x="91.9" y="42.3">10UF/6.3V</text>
<text x="101.5" y="42.3">10UF/6.3V</text>
<text x="111.1" y="42.3">10UF/6.3V</text>
<text x="120.8" y="42.3">10UF/6.3V</text>
<text x="34.3" y="53.3">C0512</text>
<text x="43.9" y="53.3">C0539</text>
<text x="53.5" y="53.3">C0516</text>
<text x="63.1" y="53.3">C0504</text>
<text x="72.7" y="53.3">C0507</text>
<text x="82.3" y="53.3">C0501</text>
<text x="91.9" y="53.3">C0506</text>
<text x="101.5" y="53.3">C0513</text>
<text x="111.1" y="53.3">C0526</text>
<text x="120.8" y="53.3">C0529</text>
<text x="34.3" y="54.6">10UF/6.3V</text>
<text x="43.9" y="54.6">10UF/6.3V</text>
<text x="53.5" y="54.6">10UF/6.3V</text>
<text x="63.1" y="54.6">10UF/6.3V</text>
<text x="72.7" y="54.6">10UF/6.3V</text>
<text x="82.3" y="54.6">10UF/6.3V</text>
<text x="91.9" y="54.6">10UF/6.3V</text>
<text x="101.5" y="54.6">10UF/6.3V</text>
<text x="111.1" y="54.6">10UF/6.3V</text>
<text x="120.8" y="54.6">10UF/6.3V</text>
<text x="31.6" y="65.6">C0505</text>
<text x="43.9" y="65.6">C0532</text>
<text x="31.6" y="67">10UF/6.3V</text>
<text x="43.9" y="67">10UF/6.3V</text>
<text x="149" y="117.7">R0504</text>
<text x="149" y="119.4">49.9KOhm</text>
<text x="166" y="117.7">R0505</text>
<text x="166" y="120.5">330Ohm</text>
<text x="167.4" y="125.9">C0542</text>
<text x="174.2" y="125.9">0.1UF/16V</text>
<text x="186.6" y="125.4">Q0503</text>
<text x="186.6" y="127">2N7002</text>
<text x="161.9" y="132.8">Q0502</text>
<text x="161.9" y="134.2">PMBS3904</text>
</g>
<g font-size="1.2" fill="#00f">
<text x="154.1" y="30.2">+</text>
<text x="229.4" y="204.7">C</text>
<text x="231.8" y="206.9">Thursday, July 16, 2009</text>
<text x="262" y="206.9">5</text>
<text x="270.3" y="206.9">100</text>
<text x="272.3" y="204.8">1.1</text>
</g>
<g font-size="1.2" fill="#00ff80">
<text x="164.9" y="125.2" transform="rotate(90 164.9 125.2)">1 B</text>
<text x="161" y="130.6" transform="rotate(90 161 130.6)">2</text>
<text x="162.3" y="130.6" transform="rotate(90 162.3 130.6)">E</text>
<text x="166.3" y="130.5" transform="rotate(90 166.3 130.5)">C</text>
<text x="167.7" y="130.6" transform="rotate(90 167.7 130.6)">3</text>
<text x="185.5" y="130.3" transform="rotate(90 185.5 130.3)">2</text>
<text x="186.1" y="129.1" transform="rotate(90 186.1 129.1)">S</text>
<text x="191.7" y="129.2" transform="rotate(90 191.7 129.2)">D</text>
<text x="192.4" y="130.3" transform="rotate(90 192.4 130.3)">3</text>
<text x="186.8" y="132.1" transform="rotate(90 186.8 132.1)">G</text>
<text x="188.3" y="133.1" transform="rotate(90 188.3 133.1)">1</text>
</g>
<g font-size="1.2" fill="#f00">
<text x="195.1" y="130">FORCE_OFF#</text>
<text x="228.6" y="200.8">PEGATRON COMPUTER INC</text>
</g>
<g font-size="1">
<text x="28.8" y="1">5</text>
<text x="83.7" y="1">4</text>
<text x="138.6" y="1">3</text>
<text x="193.4" y="1">2</text>
<text x="248.3" y="1">1</text>
<text x=".4" y="28">D</text>
<text x="276.1" y="28">D</text>
<text x=".4" y="79.4">C</text>
<text x="276.1" y="79.4">C</text>
<text x=".4" y="130.9">B</text>
<text x="276.1" y="130.9">B</text>
<text x=".4" y="182.3">A</text>
<text x="276.1" y="182.3">A</text>
<text x="28.8" y="208.2">5</text>
<text x="83.7" y="208.2">4</text>
<text x="138.6" y="208.2">3</text>
<text x="193.4" y="208.2">2</text>
<text x="248.3" y="208.2">1</text>
</g>
</svg>
